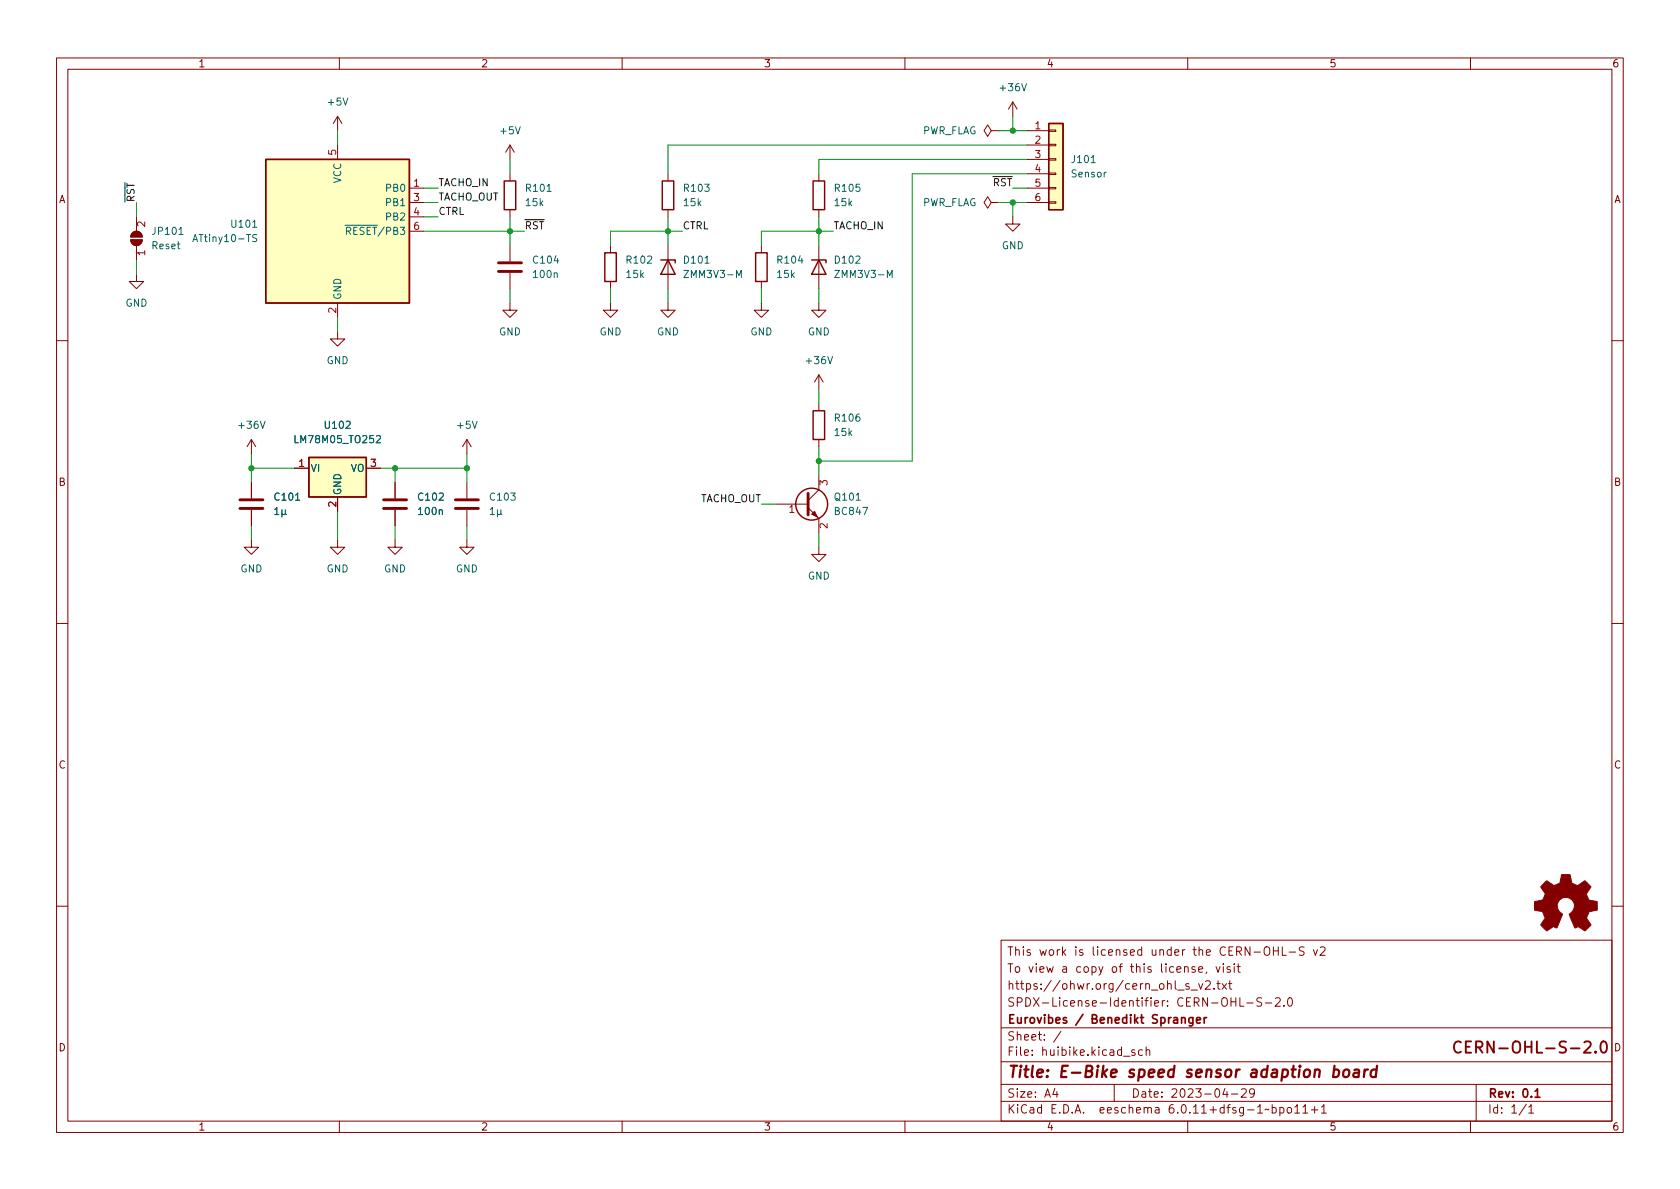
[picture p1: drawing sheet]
<svg xmlns="http://www.w3.org/2000/svg" width="297mm" height="210mm" viewBox="0 0 297 210" stroke-linecap="round" stroke-linejoin="round" font-family="sans-serif">
<g fill="none" stroke="#840000" stroke-width=".18">
<path d="M10 10.2h277v190.1h-277zM12 12.2h273v186.1h-273zM60 10.2v2M110 10.2v2M160 10.2v2M179.1 18l-.8 1.3M179.1 18v2.6M179.1 18l.7 1.3M210 10.2v2M260 10.2v2M24.1 38.3v2.6M59.7 20.6v2.5"/>
<path d="M59.7 25.6v2.6M59.7 20.6l-.8 1.2M59.7 20.6l.8 1.2M72.4 33.3h2.5M72.4 35.8h2.5M72.4 38.3h2.5M90.2 25.6l-.8 1.3M90.2 25.6v2.6M90.2 30.7v1.3M90.2 37.1v1.2M90.2 25.6l.7 1.3M118.1 30.7v1.3"/>
<path d="M118.1 37.1v1.2M144.8 30.7v1.3M144.8 37.1v1.2M175.3 35.8l-.7-1-.6 1 .6 1 .7-1h1.2M175.3 23.1l-.7-1-.6 1 .6 1 .7-1h1.2M176.5 35.8h.1M176.5 23.1h.1M179.1 38.3v1.3h1.2l-1.2 1.3-1.3-1.3h1.3M181.6 33.3h3.8M181.6 35.8h3.8M181.6 23.1h3.8M181.6 25.6h3.8"/>
<path d="M181.6 28.2h3.8M181.6 30.7h3.8M185.4 35.7h1.3v.2h-1.3zM185.4 33.1h1.3v.3h-1.3zM185.4 30.6h1.3v.3h-1.3zM185.4 28.1h1.3v.2h-1.3zM185.4 25.5h1.3v.3h-1.3zM185.4 23h1.3v.2h-1.3zM23.1 42.4h2a1.02 1.02 0 0 1-1 1 1.02 1.02 0 0 1-1-1zM23.4 41.2a1.02 1.02 0 0 1 1.1-.2 1.02 1.02 0 0 1 .6 .9h-2zM24.1 48.5v1.3h1.3l-1.3 1.2-1.2-1.2h1.2M24.1 43.4v2.6"/>
<path d="M59.7 58.7v1.2h1.3l-1.3 1.3-1.3-1.3h1.3M59.7 53.6v2.5M72.4 40.9h2.5M90.2 53.6v1.3h1.2l-1.2 1.2-1.3-1.2h1.3M90.2 43.4v2.8M90.2 48.3v2.7M107.9 53.6v1.3h1.3l-1.3 1.2-1.2-1.2h1.2M107.9 43.4v1.3M107.9 49.8v1.2M118.1 53.6v1.3h1.3l-1.3 1.2-1.3-1.2h1.3M118.1 43.4v7.6M134.6 53.6v1.3h1.3l-1.3 1.2-1.3-1.2h1.3"/>
<path d="M134.6 43.4v1.3M134.6 49.8v1.2M144.8 53.6v1.3h1.2l-1.2 1.2-1.3-1.2h1.3M144.8 43.4v7.6M10 60.2h2M44.4 77.7l-.7 1.3M44.4 77.7v2.6M44.4 77.7l.8 1.3M82.5 77.7v2.6M82.5 77.7l-.7 1.3M82.5 77.7l.8 1.3M144.8 66.3v2.5"/>
<path d="M144.8 71.4v1.2M144.8 77.7v1.3M144.8 66.3l-.8 1.3M144.8 66.3l.7 1.3M285 60.2h2M44.4 95.5v1.3h1.3l-1.3 1.2-1.2-1.2h1.2M44.4 85.3v2.8M44.4 90.2v2.8M52.1 82.8h2.5M59.7 95.5v1.3h1.3l-1.3 1.2-1.3-1.2h1.3M59.7 87.9v2.5M64.8 82.8h2.5"/>
<path d="M69.8 95.5v1.3h1.3l-1.3 1.2-1.2-1.2h1.2M69.8 85.3v2.8M69.8 90.2v2.8M82.5 95.5v1.3h1.3l-1.3 1.2-1.2-1.2h1.2M82.5 85.3v2.8M82.5 90.2v2.8M137.2 89.1h5.7M142.9 89.8l1.9 1.9v2.5M144.8 96.8v1.2h1.2l-1.2 1.3-1.3-1.3h1.3M144.8 84.1v2.5l-1.9 1.9M10 110.2h2M285 110.2h2"/>
<path d="M10 160.2h2M177 166.3h108v32h-108zM200.9 176.9h.5M201.1 176.4v1.3l.3 .2M201.9 168l-.5-.1-.3 .3v.4l.2 .3h.6M201.9 167.4v1.5M201.9 176.9v1M202.4 176.9h.6M203 176.4l-.4 .2v1.3M203.5 176.9v1M204.1 177.4l.8-.1-.1-.3-.4-.1-.3 .2 .1 .8h.6M205.5 176.9v1"/>
<path d="M205.9 176.9l-.3 .1-.1 .2M206.4 177.8v.1M206.4 177v.1M210.2 174l-.3-.1-.3 .2 .1 .3 .5 .1v.4h-.6M210.6 175.1h1.1M211.9 173.9l.4 1 .3-1M213.1 173.6l.6-.2 .2 .2 .1 .3-.9 1h.9M214.6 174.8v.1M215 170.9l.4 1 .3-1M215.1 173.9h.6M215.4 173.4v1.3l.3 .2M216.1 173.9l.8 1"/>
<path d="M216.9 173.9l-.8 1M217.2 173.9h.6M217.4 173.4v1.3l.4 .2M225.5 176.6l.6-.2 .2 .2 .1 .3-1 1h1M227 177.8v.1M227.8 176.6l.2-.2a.81 .81 0 0 1 .6 .7 .81 .81 0 0 1-.3 .8h-.2a.81 .81 0 0 1-.3-1.3zM230.6 167.5l-.6-.1-.2 .2v.4l.6 .3 .2 .3-.3 .3h-.6M232.2 167.9l.4 1 .3-1M233.4 167.6l.6-.2 .2 .2 .1 .3-.9 1h.9M285 160.2h2M60 198.3v2M110 198.3v2"/>
<path d="M160 198.3v2M177 194.8h108M177 191.8h108M177 187.8h108M177 181.8h108M182.5 186.5v.1M182.5 185.7v.1M184.6 183.8v.1M184.6 183v.1M187.6 182.4l-1.3 1.9M197 191.8v3M202 185.7l-.4-.1-.3 .3v.4l.1 .3h.6"/>
<path d="M202.6 185.8l.3-.2 .3 .1 .1 .9M202.6 185.1v1.5M204.3 195.9h.6v.9M204.9 196.2l-.5 .1a.29 .29 0 0 0-.2 .2 .29 .29 0 0 0 .2 .3h.5M210 198.3v2M217.7 193.5h1.2M219.5 192.7l.6-.2 .2 .2 .1 .3-1 1h1M221.8 193.2l-.3 .3-.4-.1-.2-.2 .2-.6 .4-.1 .2 .2a.99 .99 0 0 1-.3 1.3h-.3M228.9 196.8h.9M230.4 195.8l.4-.5v1.5M230.4 196.8h.8M231.9 196.3h1.1"/>
<path d="M232.4 195.7v1.1M233.6 195.8l.5-.5v1.5M233.6 196.8h.9M260 198.3v2M261 191.8v6.5M270.3 195.8l.4-.5v1.5M270.3 196.8h.9"/>
</g>
<path d="M196.5 189.8l.9-.2v-.4l-.2-.1-.6 .1-.2 1 .3 .3 .5-.1M222.2 189.6l-.7 .1a.4 .4 0 0 0-.3 .3 .4 .4 0 0 0 .2 .5l.7-.1M235.9 189.2l.2-.1 .5 .1 .2 .3-.1 .6a.66 .66 0 0 1-1 .3M236 188.5l-.3 2" fill="none" stroke="#840000" stroke-width=".4"/>
<path d="M280.1 184.3l.3-.1h.5a.54 .54 0 0 1 .3 .8l-1.2 1.2h1.3M282.1 186l.1 .1-.1 .1-.1-.1 .1-.1v.2M283.3 184.2a.47 .47 0 0 1 .7 .3 1.03 1.03 0 0 1-.5 1.7 1.33 1.33 0 0 1-.2-2z" fill="none" stroke="#840000" stroke-width=".33"/>
<g fill="none" stroke="#840000" stroke-width=".25">
<path d="M47 28.2h25.4v25.4h-25.4zM89.2 32h2v5.1h-2zM117.1 32h2v5.1h-2zM143.8 32h2v5.1h-2zM185.4 21.8h2.6v15.3h-2.6zM106.9 44.7h2.1v5.1h-2.1zM116.8 46h2.6v.5M118.1 46l1.3 2.5h-2.6zM133.6 44.7h2v5.1h-2zM143.5 46h2.5v.5M144.8 46l1.2 2.5h-2.5zM143.8 72.6h2v5.1h-2z"/>
<path d="M54.6 80.9h10.2v7h-10.2z"/>
<circle cx="143.5" cy="89.1" r="2.82"/>
</g>
<g fill="#840000" stroke="#840000" stroke-width=".18">
<path d="M23.1 42.4h2a1.02 1.02 0 0 1-1 1 1.02 1.02 0 0 1-1-1z"/>
<path d="M23.4 41.2a1.02 1.02 0 0 1 1.1-.2 1.02 1.02 0 0 1 .6 .9h-2z"/>
<path d="M272.9 156.3l.6-.6 .9 .6a.62 .62 0 0 0 1 0h.2a1.62 1.62 0 0 0 .4-1.4l.1-.2h1.5l.2 .7a.74 .74 0 0 0 .6 1l.5 .2 1.3-.9 1.1 1.1-.4 .7a.75 .75 0 0 0-.2 1.2l.2 .5 1.5 .2v1.5l-1.4 .3-.1 .1a1.23 1.23 0 0 0-.3 1.2l.7 1-.1 .2-1 .9-.8-.5a.54 .54 0 0 0-.9 0l-1-2.4a2.33 2.33 0 0 0 .8-1.9 1.54 1.54 0 0 0-2.5-.7 1.54 1.54 0 0 0 .5 2.6l-1.1 2.4a.69 .69 0 0 0-1.1 .1l-.6 .4-1.1-1.1 .8-1.1-.2-.6a.71 .71 0 0 0-.9-.7l-.8-.2v-1.5h.5a1.11 1.11 0 0 0 1.2-.8 .72 .72 0 0 0-.2-1.2l-.4-.6z"/>
<path d="M143.5 90.9l.5-.5 .5 1z"/>
</g>
<path d="M25.6 39.3v.7l-.9-.7-.4 .2 .1 .5M25.6 44.7h-1.3l.4 .4M139.7 89.7l.3-.4v1.3M145 85.8v-.8l.5 .4 .1-.4h.5l.1 .2-.1 .6M146.2 92.6v.8l-.9-.8-.3 .2 .1 .5" fill="none" stroke="#a90000" stroke-width=".18"/>
<g fill="none" stroke="#006464" stroke-width=".18">
<path d="M60.7 17.3l.4 1.3 .4-1.3M180.6 14.8l.5 1.3 .4-1.3M61 39.8h5.7M91.1 22.4l.5 1.3 .4-1.3M96.7 33.8h.7M192.9 28.8h.8M195.6 30.5l-.4 .2M31.6 40.6l.4-.4v1.3M31.6 41.5h.8M43.6 41.5h.7M44.7 40.2h.7M45.4 41.5h-.5l-.2 .1v.3l.6 .3 .1 .3-.2 .2h-.5"/>
<path d="M98 48.4l.2-.2 .3 .1v.8M98.3 45.2l-.3 .9h.8M124.7 46.5h.7M130.2 49.1v-1.3l.4 .9 .5-.9v1.3M141.5 45.2l-.3 .9h.8M156.9 49.1v-1.3l.4 .9 .4-.9v1.3M46 74.5l.4 1.3 .5-1.3M61.2 74.6l.5-.1 .2 .3-.8 1h.8M66.6 77.1l.4-.1 .3 .4-.8 .9h.8M83.5 74.5l.4 1.3 .5-1.3M146.4 63.1l.4 1.2 .4-1.2M48.6 90.1l.3-.4v1.3"/>
<path d="M48.6 91h.7M49.9 90.1v1.3M50.5 90.8l.1 .2M50.5 90.1l-.1 .8-.4 .1-.1-.2M52.3 88.5h.7M77.7 90.3l.2-.2 .3 .1v.8M86.7 90.1l.3-.4v1.3M86.7 91h.7M88 90.1v1.3M88.6 90.8l.1 .2M88.6 90.1l-.1 .8-.4 .1-.1-.2M151.4 88.5h.7"/>
<path d="M152.5 89.7h.9l-.6 1.3"/>
</g>
<g fill="#ffffc2" stroke="#ffffc2" stroke-width=".18">
<path d="M54.6 80.9h10.2v7h-10.2z"/>
<path d="M47 28.2h25.4v25.4h-25.4z"/>
<path d="M185.4 21.8h2.6v15.3h-2.6z"/>
</g>
<path d="M88.1 48h4.1M88.1 46.5h4.1M42.4 89.9h4.1M42.4 88.4h4.1M67.8 89.9h4.1M67.8 88.4h4.1M80.5 89.9h4.1M80.5 88.4h4.1M142.9 87.2v3.9" fill="none" stroke="#840000" stroke-width=".51"/>
<g fill="none" stroke="#009600" stroke-width=".18">
<path d="M24.1 35.8v2.5M59.7 23.1v2.5M74.9 35.8h2.6M74.9 33.3h2.6M74.9 38.3h2.6M90.2 28.2v2.5M90.2 38.3v5.1M118.1 38.3v5.1M144.8 38.3v5.1M176.5 35.8h5.1M176.5 23.1h5.1M179.1 20.6v2.5"/>
<path d="M179.1 35.8v2.5M181.6 25.6h-63.5v5.1M181.6 28.2h-36.8v2.5M181.6 30.7h-20.3v50.8h-16.5M24.1 46v2.5M59.7 56.1v2.6M74.9 40.9h17.8M90.2 51v2.6M107.9 51v2.6M118.1 51v2.6M120.6 40.9h-12.7v2.5M134.6 51v2.6"/>
<path d="M144.8 51v2.6M147.3 40.9h-12.7v2.5M144.8 68.8v2.6M144.8 79v5.1M44.4 80.3v5M44.4 93v2.5M44.4 82.8h7.7M59.7 90.4v5.1M67.3 82.8h15.2M69.8 82.8v2.5M69.8 93v2.5M82.5 80.3v5"/>
<path d="M82.5 93v2.5M134.6 89.1h2.6M144.8 94.2v2.6"/>
</g>
<g fill="#009600" stroke="#009600" stroke-width=".18">
<circle cx="144.8" cy="40.9" r=".46"/>
<circle cx="144.8" cy="81.5" r=".46"/>
<circle cx="69.8" cy="82.8" r=".46"/>
<circle cx="44.4" cy="82.8" r=".46"/>
<circle cx="118.1" cy="40.9" r=".46"/>
<circle cx="82.5" cy="82.8" r=".46"/>
<circle cx="90.2" cy="40.9" r=".46"/>
<circle cx="179.1" cy="35.8" r=".46"/>
<circle cx="179.1" cy="23.1" r=".46"/>
</g>
<g font-size="2.8" fill="#840000">
<text x="178" y="191.2">Title:</text>
<text x="187.3" y="191.2">E-Bike</text>
<text x="199.8" y="191.2">speed</text>
<text x="210.3" y="191.2">sensor</text>
<text x="222.1" y="191.2">adaption</text>
<text x="237" y="191.2">board</text>
<text x="256.9" y="186.9">CERN-OHL-S-2.0</text>
</g>
<g font-size="2.1" fill="#840000">
<text x="178" y="172.5">To view</text>
<text x="178" y="169.5">This</text>
<text x="183.7" y="169.5">work</text>
<text x="187.8" y="172.5">a</text>
<text x="190.1" y="169.5">is</text>
<text x="190.5" y="172.5">copy</text>
<text x="193.3" y="169.5">licensed</text>
<text x="196.9" y="172.5">of</text>
<text x="200.4" y="172.5">this</text>
<text x="203.9" y="169.5">under</text>
<text x="205.8" y="172.5">license,</text>
<text x="211.5" y="169.5">the</text>
<text x="215.8" y="172.5">visit</text>
<text x="216.3" y="169.5">CERN-OHL-S</text>
<text x="178" y="178.5">SPDX-License-Identifier:</text>
<text x="178" y="175.5">https://ohwr.org/cern_ohl_s_v2.txt</text>
<text x="208" y="178.5">CERN-OHL-S-2.0</text>
<text x="178" y="184.5">Sheet:</text>
<text x="178" y="181.5">Eurovibes</text>
<text x="190.2" y="181.5">/</text>
<text x="193.2" y="181.5">Benedikt</text>
<text x="204.2" y="181.5">Spranger</text>
<text x="178" y="187.2">File:</text>
<text x="184.4" y="187.2">huibike.kicad_sch</text>
<text x="178" y="197.4">KiCad</text>
<text x="178" y="194.6">Size:</text>
<text x="184.7" y="194.6">A4</text>
<text x="185.7" y="197.4">E.D.A.</text>
<text x="194.6" y="197.4">eeschema</text>
<text x="200" y="194.6">Date:</text>
<text x="207" y="197.4">6.0.11+dfsg-1~bpo11+1</text>
<text x="207" y="194.6">2023-04-29</text>
<text x="263" y="194.6">Rev:</text>
<text x="263" y="197.4">Id:</text>
<text x="267.1" y="197.4">1/1</text>
<text x="269.1" y="194.6">0.1</text>
</g>
<g font-size="1.8" fill="#840000">
<text x="35" y="12.3">1</text>
<text x="85" y="12.3">2</text>
<text x="135" y="12.3">3</text>
<text x="185" y="12.3">4</text>
<text x="235" y="12.3">5</text>
<text x="285" y="12.3">6</text>
<text x="10.4" y="36.3">A</text>
<text x="285.4" y="36.3">A</text>
<text x="10.3" y="86.3">B</text>
<text x="285.3" y="86.3">B</text>
<text x="10.3" y="136.3">C</text>
<text x="285.3" y="136.3">C</text>
<text x="10.3" y="186.3">D</text>
<text x="285.3" y="186.3">D</text>
<text x="35" y="200.3">1</text>
<text x="85" y="200.3">2</text>
<text x="135" y="200.3">3</text>
<text x="185" y="200.3">4</text>
<text x="235" y="200.3">5</text>
<text x="285" y="200.3">6</text>
</g>
<g font-size="1.8" fill="#006464">
<text x="176.5" y="16.5">+36V</text>
<text x="57.7" y="19.1">+5V</text>
<text x="88.2" y="24.1">+5V</text>
<text x="163.1" y="24.1">PWR_FLAG</text>
<text x="189.2" y="29.2">J101</text>
<text x="60.7" y="32.5" transform="rotate(-90 60.7 32.5)">VCC</text>
<text x="68" y="34.3">PB0</text>
<text x="92.7" y="34.3">R101</text>
<text x="120.7" y="34.3">R103</text>
<text x="147.3" y="34.3">R105</text>
<text x="189.2" y="31.8">Sensor</text>
<text x="26.7" y="41.9">JP101</text>
<text x="40.6" y="40.6">U101</text>
<text x="60.9" y="41.9">~{RESET}/PB3</text>
<text x="68" y="36.8">PB1</text>
<text x="68" y="39.4">PB2</text>
<text x="92.7" y="36.8">15k</text>
<text x="120.7" y="36.8">15k</text>
<text x="147.3" y="36.8">15k</text>
<text x="163.1" y="36.8">PWR_FLAG</text>
<text x="26.7" y="44.5">Reset</text>
<text x="33.9" y="43.2">ATtiny10-TS</text>
<text x="94" y="47">C104</text>
<text x="110.5" y="47">R102</text>
<text x="120.7" y="47">D101</text>
<text x="137.2" y="47">R104</text>
<text x="147.3" y="47">D102</text>
<text x="177.1" y="44.5">GND</text>
<text x="60.7" y="53.1" transform="rotate(-90 60.7 53.1)">GND</text>
<text x="94" y="49.5">100n</text>
<text x="110.5" y="49.5">15k</text>
<text x="120.7" y="49.5">ZMM3V3-M</text>
<text x="137.2" y="49.5">15k</text>
<text x="147.3" y="49.5">ZMM3V3-M</text>
<text x="22.1" y="54.6">GND</text>
<text x="88.2" y="59.7">GND</text>
<text x="105.9" y="59.7">GND</text>
<text x="116.1" y="59.7">GND</text>
<text x="132.6" y="59.7">GND</text>
<text x="142.8" y="59.7">GND</text>
<text x="57.7" y="64.8">GND</text>
<text x="142.2" y="64.8">+36V</text>
<text x="41.8" y="76.2">+36V</text>
<text x="57.1" y="76.2">U102</text>
<text x="80.5" y="76.2">+5V</text>
<text x="147.3" y="74.9">R106</text>
<text x="147.3" y="77.5">15k</text>
<text x="51.8" y="78.7">LM78M05_TO252</text>
<text x="54.9" y="83.8">VI</text>
<text x="61.9" y="83.8">VO</text>
<text x="48.3" y="88.9">C101</text>
<text x="60.7" y="87.6" transform="rotate(-90 60.7 87.6)">GND</text>
<text x="73.7" y="88.9">C102</text>
<text x="86.4" y="88.9">C103</text>
<text x="147.3" y="88.9">Q101</text>
<text x="73.7" y="91.4">100n</text>
<text x="147.3" y="91.4">BC847</text>
<text x="42.4" y="101.6">GND</text>
<text x="57.7" y="101.6">GND</text>
<text x="67.8" y="101.6">GND</text>
<text x="80.5" y="101.6">GND</text>
<text x="142.8" y="102.9">GND</text>
</g>
<g font-size="1.8" fill="#a90000">
<text x="182.8" y="22.9">1</text>
<text x="59.4" y="27.6" transform="rotate(-90 59.4 27.6)">5</text>
<text x="182.8" y="25.4">2</text>
<text x="182.8" y="27.9">3</text>
<text x="73" y="33">1</text>
<text x="73" y="35.6">3</text>
<text x="182.8" y="30.5">4</text>
<text x="182.8" y="33">5</text>
<text x="182.8" y="35.6">6</text>
<text x="73" y="38.1">4</text>
<text x="73" y="40.6">6</text>
<text x="26.4" y="45.4" transform="rotate(-90 26.4 45.4)">1</text>
<text x="59.4" y="55.5" transform="rotate(-90 59.4 55.5)">2</text>
<text x="52.7" y="82.5">1</text>
<text x="65.4" y="82.5">3</text>
<text x="59.4" y="89.8" transform="rotate(-90 59.4 89.8)">2</text>
<text x="139.3" y="91.4">1</text>
</g>
<g font-size="1.8" fill="#0f0f0f">
<text x="23.8" y="35.8" transform="rotate(-90 23.8 35.8)">~{RST}</text>
<text x="77.5" y="35.5">TACHO_OUT</text>
<text x="77.5" y="32.9">TACHO_IN</text>
<text x="77.5" y="38">CTRL</text>
<text x="92.7" y="40.5">~{RST}</text>
<text x="120.6" y="40.5">CTRL</text>
<text x="147.3" y="40.5">TACHO_IN</text>
<text x="123.9" y="88.8">TACHO_OUT</text>
</g>
<text font-size="1.8" fill="#009600" x="175.5" y="32.9">~{RST}</text>
</svg>
